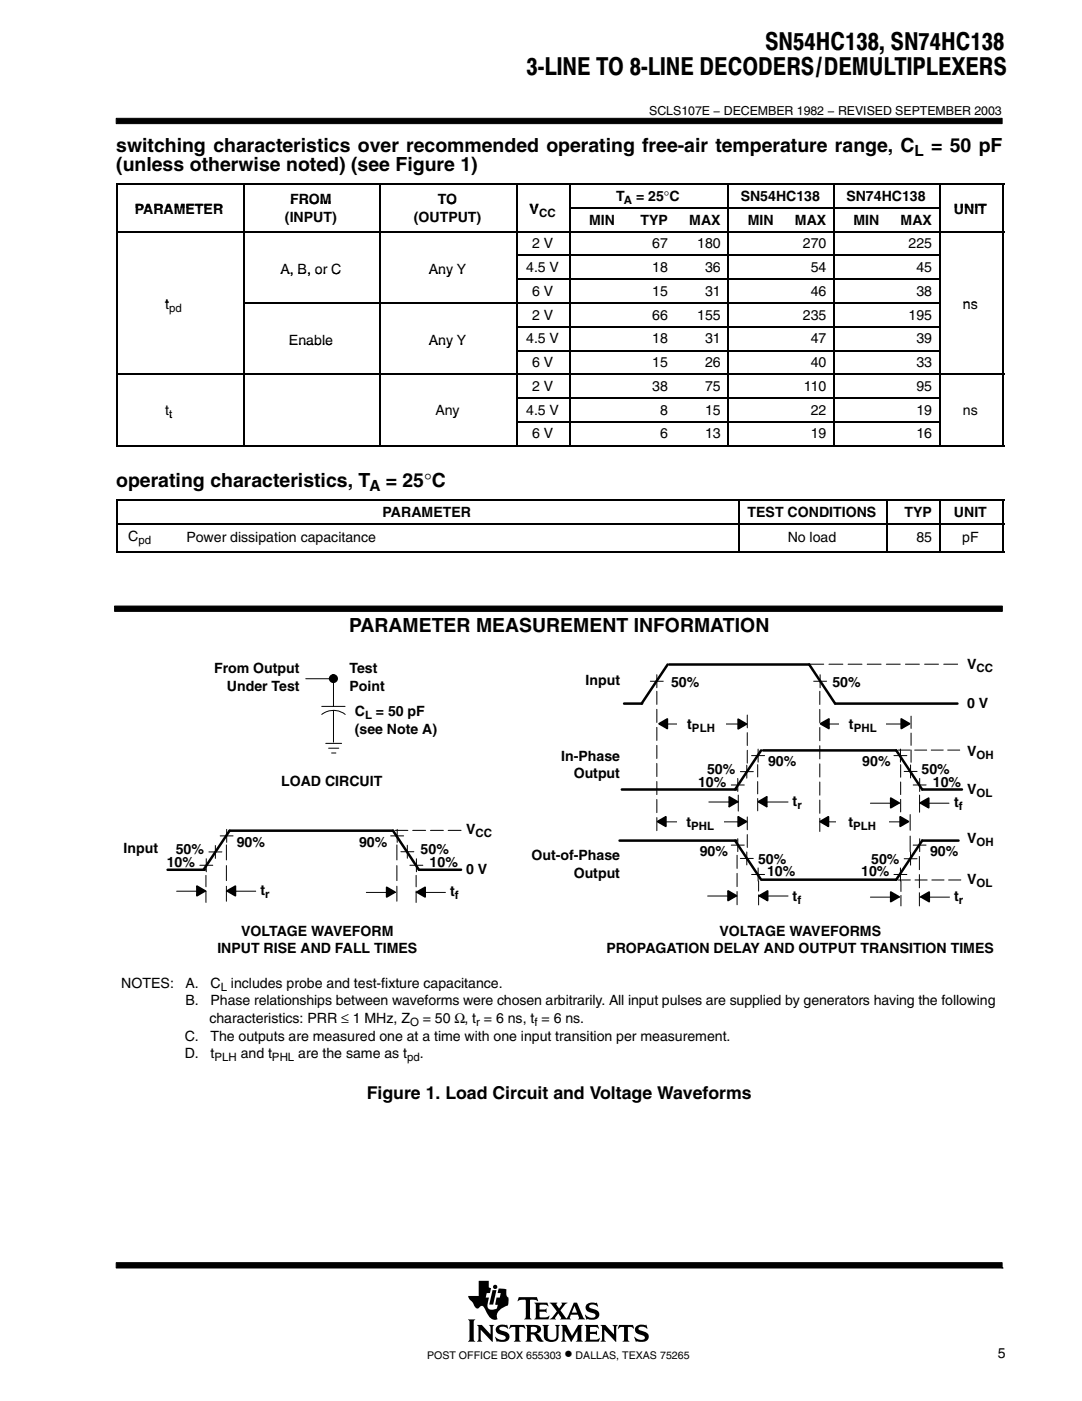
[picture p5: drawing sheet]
<svg xmlns="http://www.w3.org/2000/svg" width="216mm" height="280mm" viewBox="0 0 216 280" stroke-linecap="round" stroke-linejoin="round" font-family="sans-serif">
<g fill="#000" stroke="#000" stroke-width=".2">
<path d="M23.2 23.6h176.9v1.1h-176.9z" fill-rule="evenodd"/>
<path d="M23.2 252v1h176.9v-1z" fill-rule="evenodd"/>
</g>
<g fill="#000">
<path d="M98.3 257.4h.8l-.6 2.9h-.8z"/>
<path d="M93.4 263.3h1.5l-.3 .4v3.6l.3 .4h-1.5l.3-.4v-3.6z" fill-rule="evenodd"/>
<path d="M95.2 264.4h1l1.7 1.9v-1.5l-.3-.4h1.1l-.3 .3v3.1l-2.4-2.5v2l.3 .4h-1.1l.3-.5v-2.3z" fill-rule="evenodd"/>
<path d="M95.6 255.6h2v1.3l.4 .1-.2 1h-.6l-.2 .9h.6l-.2 1.1a.96 .96 0 0 0 .2 1.2 .96 .96 0 0 0 1.2 .1l.4-.2 .2-.7-.5-.1 .2-1.4h.7l.2-.9h-.7l.3-.9 1.5 .2v1.2l.4 .4-.1 1.6a2.71 2.71 0 0 0-2.2 2.1l.1 .6-.3 .1a1.58 1.58 0 0 1-1.7-1.1l-.7-1.4-.3-.2h-.3l-.4 .4a.87 .87 0 0 1-1.1-.8l-.8-1-.2-.6h2.1z" fill-rule="evenodd"/>
<path d="M99.1 264.9a1.6 1.6 0 0 1 1.6-.6l.4 .2 .1-.2 .3 .8-.8-.3h-.7l-.3 .2v.2l.6 .3a1.24 1.24 0 0 1 1.3 1.7 1.75 1.75 0 0 1-1.8 .5l-.5-.1-.1 .2-.4-1 .1-.1a1.43 1.43 0 0 0 2 .4l.1-.1a.72 .72 0 0 0-.9-.7 1.05 1.05 0 0 1-1-1.4z" fill-rule="evenodd"/>
<path d="M101.9 264.4h2.8l.2 .7-.7-.3h-.4l-.1 .1v2.4l.3 .4h-1.4l.3-.4v-2.4l-.1-.1h-.5l-.7 .3z" fill-rule="evenodd"/>
<path d="M103.6 258.8h3.6l.2 .9-.4-.3h-1.2v3.5l.3 .4h-1.4l.2-.3 .1-.3v-3.2l-.1-.1h-.8l-.7 .3z" fill-rule="evenodd"/>
<path d="M104.9 264.4h1.9a.91 .91 0 0 1 1 .3 .91 .91 0 0 1 0 1.1l-.7 .3 .5 .4 .9 1.2a1.2 1.2 0 0 1-1.6-1l-.3-.4h-.6v1l.3 .4h-1.4l.3-.5v-2.3z" fill-rule="evenodd"/>
<path d="M106.7 259.9h2.6l.1 .8-.5-.3h-1.2v.9h1.1l.3-.2v.9l-.4-.3h-1v1l.2 .2h1.2l.5-.4 .1 .1-.2 .7h-2.8l.3-.6v-2.2z" fill-rule="evenodd"/>
<path d="M108.3 264.4h1.3l-.3 .4v2a.65 .65 0 0 0 .7 .6l.6-.1 .4-.4 .1-2-.3-.5h1l-.3 .4v1.8a1.54 1.54 0 0 1-2.4 .9l-.3-.2-.2-.4v-2.2z" fill-rule="evenodd"/>
<path d="M112 264.4h1.1l1.1 2.2 1.2-2.2h1l-.3 .3v2.7l.3 .3h-1.4l.3-.4v-1.7l-1.3 2.2-1.3-2.3v1.8l.4 .4h-1.1l.3-.5v-2.3z" fill-rule="evenodd"/>
<path d="M109.7 259.9h1.6l-.2 .4 .5 .8 .6-.8-.1-.4h1.2l-.4 .3-1 1.3 1.2 1.6 1.5-3.2h.6l1.2 3 .4 .4-1.4-.1a.22 .22 0 0 0 .2-.2 .22 .22 0 0 0 0-.2l-.2-.5h-1.4l-.2 .7 .2 .3h-2.2l.2-.4-.5-.8-.7 .9 .2 .3h-1.3l.6-.4 .9-1.2z" fill-rule="evenodd"/>
<path d="M117.3 260.2a2.43 2.43 0 0 1 1.7-.2l.2-.1 .1 .8a1.22 1.22 0 0 0-1.7-.1l.1 .3a4 4 0 0 1 1.9 1.1 1.16 1.16 0 0 1-1.4 1.3l-.9-.1-.2 .1-.3-.9a1.9 1.9 0 0 0 2 .4 .53 .53 0 0 0 0-.7 .53 .53 0 0 0-.6-.1 1.2 1.2 0 0 1-1.2-1.5z" fill-rule="evenodd"/>
<path d="M116.7 264.4h2.6l.2 .7-.6-.3-1.1 .1v.9l1.1-.1 .3-.2v.9l-.4-.2h-1v1l1.3 .1 .7-.3-.3 .7h-2.8l.3-.4v-2.5z" fill-rule="evenodd"/>
<path d="M119.9 264.4h1l1.7 1.9v-1.5l-.3-.4h1l-.3 .3v3.1l-2.3-2.5v2.1l.3 .3h-1.1l.3-.4v-2.5z" fill-rule="evenodd"/>
<path d="M123.6 264.4h2.8l.2 .7-.6-.3h-.5l-.1 .1v2.4l.3 .4h-1.4l.3-.4v-2.4l-.1-.1h-.5l-.7 .3z" fill-rule="evenodd"/>
<path d="M127.1 264.6a2.08 2.08 0 0 1 1.8-.1l.1-.2 .3 .8-.8-.3h-.8a.32 .32 0 0 0-.2 .3 .32 .32 0 0 0 .2 .3l.7 .2a1.06 1.06 0 0 1 1.1 1.2 1.06 1.06 0 0 1-1.2 1l-1.1-.2-.2 .2-.4-1 .1-.1a1.51 1.51 0 0 0 2 .5 .59 .59 0 0 0-.7-.8 1.11 1.11 0 0 1-1.2-1.5z" fill-rule="evenodd"/>
<circle cx="98.9" cy="256.8" r=".43"/>
</g>
<g fill="#fff">
<path d="M114.7 260.6l.5 1.3h-1z"/>
<path d="M106 264.8h.6a.56 .56 0 0 1 .6 .5 .56 .56 0 0 1-.6 .6h-.6z" fill-rule="evenodd"/>
</g>
<g fill="none" stroke="#000" stroke-width=".32">
<path d="M23.2 36.8h177.3M23.4 36.6v52.5M48.7 36.6v52.5M76 36.6v52.5M103.2 36.6v52.5M113.8 36.6v52.5M145.4 36.6v52.5M166.5 36.6v52.5M187.6 36.6v52.5M200.3 36.6v52.5M23.2 46.2h177.3M103.1 51h84.4"/>
<path d="M103.1 55.7h84.4M113.6 41.5h73.9M23.2 74.7h177.3M48.5 60.5h139M103.1 65.2h84.4M103.1 70h84.4M103.1 79.4h84.4M23.2 88.9h177.3M23.2 99.8h177.3M23.4 99.6v10.7M103.1 84.2h84.4M147.5 99.6v10.7"/>
<path d="M177.1 99.6v10.7M187.6 99.6v10.7M200.3 99.6v10.7M23.2 104.6h177.3M23.2 110.1h177.3"/>
</g>
<path d="M22.9 120.9h177.2v1.1h-177.2z" fill-rule="evenodd" fill="#000" stroke="#000" stroke-width=".2"/>
<path d="M133.3 132.6l-5.2 7.8M133.6 132.6h28l5.1 7.8h24.5M124.1 157.5h22.9M124.6 140.4h3.6M152 149.7l-5.2 7.8M152.4 149.7h26.5l5.2 7.8h8M33.5 173.6h7.4M40.6 173.6l5.2-7.8h32.7l5.1 7.8h8.5" fill="none" stroke="#000" stroke-width=".5"/>
<g fill="none" stroke="#000" stroke-width=".2">
<path d="M129.8 135.9h2.6M131.1 134.6v2.6M162.5 135.9h2.5M163.7 134.6v2.6M133.2 144.5h15.6M146 156.6h2.6M147.3 155.3v2.6M147.8 154h2.6M149.1 152.7v2.6M150.1 150.8h2.6M151.4 149.5v2.6M165.5 144.5h15.6"/>
<path d="M178.5 150.8h2.6M179.8 149.5v2.6M180.5 153.9h2.6M181.8 152.6v2.6M182.3 156.6h2.6M183.6 155.3v2.6M35.3 177.8h5.8M39.9 172.7h2.6M41.2 171.4v2.6M41.7 170h2.6M43 168.7v2.6M44 166.8h2.5"/>
<path d="M45.2 177.8h5.9M45.3 165.5v2.6M73.1 178.1h5.9M78 166.8h2.6M79.3 165.5v2.6M80 170h2.6M81.3 168.7v2.6M81.8 172.7h2.6M83.1 178.1h5.8M83.1 171.4v2.6M141.5 160h5.9M151.5 160h5.8"/>
<path d="M173.8 160.3h5.8M183.6 160.3h5.9"/>
</g>
<path d="M131.1 137.9v28M163.7 137.9v28.2M149.2 142.7v9.6M92.1 165.7h-13.3" fill="none" stroke="#000" stroke-width=".2" stroke-dasharray="2.6 1"/>
<path d="M45.2 168.6v11.3M79.2 168.6v11.3" fill="none" stroke="#000" stroke-width=".2" stroke-dasharray="3 1.1"/>
<path d="M41.1 174.7v5.4M83.1 174.7v5.4" fill="none" stroke="#000" stroke-width=".2" stroke-dasharray="2.3 .8"/>
<g fill="#000" stroke="#000" stroke-width=".34">
<path d="M39.3 176.8l1.7 1-1.7 .9zM45.3 177.8l1.7-1v1.9zM77.2 177.1l1.7 .9-1.7 1zM83.2 178l1.7-.9v1.9z"/>
<path d="M131.6 144.4l1.6 1v-1.9zM163.8 144.4l1.7-.9v1.9zM179.9 143.5v1.9l1.7-1zM147.4 143.5v1.9l1.6-.9zM145.6 159v1.9l1.7-.9zM151.4 160l1.7-1v1.9z" fill-rule="evenodd"/>
<path d="M177.8 159.3l1.7 .9-1.7 1zM183.7 160.2l1.7 1v-1.9zM131.3 163.9l1.6 1v-1.9zM147.4 163v1.9l1.6-1zM163.7 163.9l1.7-.9v1.9zM179.7 163l1.7 .9-1.7 1zM145.4 177.8v1.9l1.6-1zM151.6 178.7l1.7 1v-1.9zM177.8 178v1.9l1.7-.9zM183.9 179l1.6 .9v-1.9z" fill-rule="evenodd"/>
</g>
<path d="M191.2 132.5h-29.7" fill="none" stroke="#000" stroke-width=".2" stroke-dasharray="2.8 1"/>
<path d="M151.3 152.6v9.3M179.8 152.6v9.5M181.9 142.9v9.2" fill="none" stroke="#000" stroke-width=".2" stroke-dasharray="2.5 .9"/>
<path d="M191.6 149.7h-12.3" fill="none" stroke="#000" stroke-width=".2" stroke-dasharray="2.4 .9"/>
<path d="M183.6 158.7v3.4" fill="none" stroke="#000" stroke-width=".2" stroke-dasharray="3.4 1.3"/>
<path d="M147.4 158.7v3.2" fill="none" stroke="#000" stroke-width=".2" stroke-dasharray="3.2 1.2"/>
<path d="M147.3 160l-1.7 .9M153.1 159v1.9" fill="none" stroke="#000" stroke-width=".34"/>
<g fill="#fff">
<path d="M135.2 143.3h9.6v2.8h-9.6z"/>
<path d="M167.7 143.3h9.2v2.8h-9.2z"/>
</g>
<path d="M123.7 167.7h23.3M146.8 167.7l5.2 7.8M191.4 167.7h-7.3l-5.2 7.8h-26.8" fill="none" stroke="#000" stroke-width=".5"/>
<g fill="none" stroke="#000" stroke-width=".2">
<path d="M132.9 164h15.6M141.3 178.8h5.9M146 168.6h2.6M147.3 167.4v2.5M147.8 171.3h2.6M149.1 170v2.6M150.1 174.5h2.6M151.4 173.2v2.6M151.5 178.8h5.8M173.8 179h5.8M178.5 174.5h2.6M179.8 173.2v2.6"/>
<path d="M180.5 171.4h2.6M181.8 170.1v2.5M182.3 168.6h2.6M183.6 167.4v2.5M183.7 179h5.9"/>
</g>
<path d="M191.8 175.6h-12.5" fill="none" stroke="#000" stroke-width=".2" stroke-dasharray="2.4 .9"/>
<path d="M151.5 175.8v4.8" fill="none" stroke="#000" stroke-width=".2" stroke-dasharray="2 .7"/>
<path d="M179.9 175.8v5" fill="none" stroke="#000" stroke-width=".2" stroke-dasharray="2.1 .8"/>
<path d="M147.2 170.7v9.9M149.2 163v6.1M183.6 170.9v9.9" fill="none" stroke="#000" stroke-width=".2" stroke-dasharray="2.6 1"/>
<path d="M181.7 162.5v7.5" fill="none" stroke="#000" stroke-width=".2" stroke-dasharray="3.1 1.2"/>
<path d="M135.2 162.9h9.2v2.8h-9.2z" fill="#fff"/>
<path d="M165.3 164h15.5" fill="none" stroke="#000" stroke-width=".2"/>
<path d="M167 162.9h10.4v2.8h-10.4z" fill="#fff"/>
<circle cx="66.6" cy="135.4" r=".73" fill="#000" stroke="#000" stroke-width=".34"/>
<circle cx="66.6" cy="135.4" r=".17" fill="#000"/>
<path d="M64.3 138.5h4.6v5h-4.6z" fill="#fff"/>
<path d="M61 135.4h5.7M66.6 135.4v5.6M64.2 142.6a3.8 3.8 0 0 1 4.7 0M64.2 141h4.7M65 148.3h3.2M65.6 149.3h2M66.2 150.3h.9M66.6 141.8v6.3" fill="none" stroke="#000" stroke-width=".2"/>
<g font-size="4.9">
<text x="152.8" y="10.1">SN54HC138, SN74HC138</text>
<text x="105.1" y="15">3-LINE TO 8-LINE DECODERS/DEMULTIPLEXERS</text>
</g>
<g font-size="3.9">
<text x="23.2" y="30.4">switching characteristics over recommended operating free-air temperature range, C</text>
<text x="23.2" y="34.2">(unless otherwise noted) (see Figure 1)</text>
<text x="185.9" y="30.4">= 50 pF</text>
<text x="23.2" y="97.2">operating characteristics, T</text>
<text x="77" y="97.2">= 25°C</text>
<text x="69.7" y="126.2">PARAMETER MEASUREMENT INFORMATION</text>
</g>
<g font-size="3.5">
<text x="73.2" y="219.4">Figure 1. Load Circuit and Voltage Waveforms</text>
<text x="112.7" y="271.2">•</text>
</g>
<g font-size="3.1">
<text x="182.6" y="31.2">L</text>
<text x="73.7" y="98.1">A</text>
</g>
<g font-size="2.8">
<text x="57.9" y="40.7">FROM</text>
<text x="87.4" y="40.7">TO</text>
<text x="123" y="40.1">T</text>
<text x="127" y="40.1">= 25°C</text>
<text x="147.9" y="40.1">SN54HC138</text>
<text x="169" y="40.1">SN74HC138</text>
<text x="26.9" y="42.8">PARAMETER</text>
<text x="56.9" y="44.3">(INPUT)</text>
<text x="82.6" y="44.3">(OUTPUT)</text>
<text x="105.7" y="42.8">V</text>
<text x="117.6" y="44.8">MIN</text>
<text x="127.9" y="44.8">TYP</text>
<text x="137.6" y="44.8">MAX</text>
<text x="149.3" y="44.8">MIN</text>
<text x="158.7" y="44.8">MAX</text>
<text x="170.4" y="44.8">MIN</text>
<text x="179.8" y="44.8">MAX</text>
<text x="190.5" y="42.8">UNIT</text>
<text x="106.2" y="49.6">2 V</text>
<text x="130.2" y="49.6">67</text>
<text x="139.2" y="49.6">180</text>
<text x="160.3" y="49.6">270</text>
<text x="181.4" y="49.6">225</text>
<text x="56" y="54.6">A, B, or C</text>
<text x="85.6" y="54.6">Any Y</text>
<text x="105.1" y="54.3">4.5 V</text>
<text x="106.2" y="59">6 V</text>
<text x="130.2" y="54.3">18</text>
<text x="130.2" y="59">15</text>
<text x="140.8" y="54.3">36</text>
<text x="140.8" y="59">31</text>
<text x="161.9" y="54.3">54</text>
<text x="161.9" y="59">46</text>
<text x="183" y="54.3">45</text>
<text x="183" y="59">38</text>
<text x="33" y="61.7">t</text>
<text x="106.2" y="63.8">2 V</text>
<text x="130.2" y="63.8">66</text>
<text x="139.2" y="63.8">155</text>
<text x="160.3" y="63.8">235</text>
<text x="181.4" y="63.8">195</text>
<text x="192.3" y="61.7">ns</text>
<text x="57.7" y="68.9">Enable</text>
<text x="85.6" y="68.9">Any Y</text>
<text x="105.1" y="68.5">4.5 V</text>
<text x="130.2" y="68.5">18</text>
<text x="140.8" y="68.5">31</text>
<text x="161.9" y="68.5">47</text>
<text x="183" y="68.5">39</text>
<text x="106.2" y="73.3">6 V</text>
<text x="130.2" y="73.3">15</text>
<text x="140.8" y="73.3">26</text>
<text x="161.9" y="73.3">40</text>
<text x="183" y="73.3">33</text>
<text x="33" y="82.7">t</text>
<text x="86.9" y="82.7">Any</text>
<text x="105.1" y="82.8">4.5 V</text>
<text x="106.2" y="78">2 V</text>
<text x="130.2" y="78">38</text>
<text x="131.8" y="82.8">8</text>
<text x="140.8" y="78">75</text>
<text x="140.8" y="82.8">15</text>
<text x="160.5" y="78">110</text>
<text x="161.9" y="82.8">22</text>
<text x="183" y="78">95</text>
<text x="183" y="82.8">19</text>
<text x="192.3" y="82.7">ns</text>
<text x="106.2" y="87.5">6 V</text>
<text x="131.8" y="87.5">6</text>
<text x="140.8" y="87.5">13</text>
<text x="161.9" y="87.5">19</text>
<text x="183" y="87.5">16</text>
<text x="25.6" y="107.9">C</text>
<text x="76.4" y="103.1">PARAMETER</text>
<text x="149.3" y="103.1">TEST CONDITIONS</text>
<text x="180.6" y="103.1">TYP</text>
<text x="190.5" y="103.1">UNIT</text>
<text x="37.2" y="108.2">Power dissipation capacitance</text>
<text x="157.3" y="108.2">No load</text>
<text x="183" y="108.2">85</text>
<text x="192.1" y="108.2">pF</text>
<text x="42.7" y="134.4">From Output</text>
<text x="45.3" y="137.9">Under Test</text>
<text x="69.8" y="134.4">Test</text>
<text x="69.8" y="137.9">Point</text>
<text x="116.9" y="136.7">Input</text>
<text x="134" y="137.1">50%</text>
<text x="166.2" y="137.1">50%</text>
<text x="193.1" y="133.4">V</text>
<text x="70.8" y="142.9">C</text>
<text x="75.1" y="142.9">= 50 pF</text>
<text x="193.1" y="141.3">0 V</text>
<text x="70.8" y="146.4">(see Note A)</text>
<text x="137.2" y="145.4">t</text>
<text x="169.5" y="145.4">t</text>
<text x="112.1" y="151.8">In-Phase</text>
<text x="114.5" y="155.3">Output</text>
<text x="141.2" y="154.5">50%</text>
<text x="153.4" y="152.9">90%</text>
<text x="172.2" y="152.9">90%</text>
<text x="184" y="154.5">50%</text>
<text x="193.1" y="150.8">V</text>
<text x="56.1" y="156.9">LOAD CIRCUIT</text>
<text x="139.4" y="157">10%</text>
<text x="158.3" y="160.8">t</text>
<text x="186.3" y="157">10%</text>
<text x="190.5" y="161">t</text>
<text x="193.1" y="158.4">V</text>
<text x="93.1" y="166.4">V</text>
<text x="137.1" y="165">t</text>
<text x="169.4" y="165">t</text>
<text x="24.7" y="170.3">Input</text>
<text x="33.3" y="173">10%</text>
<text x="35.1" y="170.5">50%</text>
<text x="47.3" y="168.9">90%</text>
<text x="71.7" y="168.9">90%</text>
<text x="84" y="170.5">50%</text>
<text x="85.8" y="173">10%</text>
<text x="106.1" y="171.7">Out-of-Phase</text>
<text x="139.7" y="170.8">90%</text>
<text x="151.3" y="172.3">50%</text>
<text x="173.9" y="172.3">50%</text>
<text x="185.7" y="170.8">90%</text>
<text x="193.1" y="168.2">V</text>
<text x="52" y="178.6">t</text>
<text x="89.9" y="178.8">t</text>
<text x="93.1" y="174.3">0 V</text>
<text x="114.5" y="175.2">Output</text>
<text x="153.1" y="174.8">10%</text>
<text x="158.3" y="179.8">t</text>
<text x="171.9" y="174.8">10%</text>
<text x="190.5" y="179.8">t</text>
<text x="193.1" y="176.3">V</text>
<text x="43.4" y="190.3">INPUT RISE AND FALL TIMES</text>
<text x="48.1" y="186.7">VOLTAGE WAVEFORM</text>
<text x="121.1" y="190.3">PROPAGATION DELAY AND OUTPUT TRANSITION TIMES</text>
<text x="143.6" y="186.7">VOLTAGE WAVEFORMS</text>
<text x="24.2" y="197.1">NOTES:</text>
<text x="37" y="197.1">A.</text>
<text x="42" y="197.1">C</text>
<text x="46.1" y="197.1">includes probe and test-fixture capacitance.</text>
<text x="37" y="200.6">B.</text>
<text x="42" y="200.6">Phase relationships between waveforms were chosen arbitrarily. All input pulses are supplied by generators having the following</text>
<text x="36.9" y="207.7">C.</text>
<text x="41.8" y="204.1">characteristics: PRR ≤ 1 MHz, Z</text>
<text x="42" y="207.7">The outputs are measured one at a time with one input transition per measurement.</text>
<text x="84.4" y="204.1">= 50 Ω, t = 6 ns, t = 6 ns.</text>
<text x="36.9" y="211.2">D.</text>
<text x="42" y="211.2">t</text>
<text x="48.1" y="211.2">and t</text>
<text x="59.6" y="211.2">are the same as t</text>
<text x="83.8" y="211.2">.</text>
<text x="199.2" y="270.9">5</text>
</g>
<text font-size="2.5" x="129.6" y="22.9">SCLS107E − DECEMBER 1982 − REVISED SEPTEMBER 2003</text>
<g font-size="2.3">
<text x="124.6" y="40.7">A</text>
<text x="107.6" y="43.4">CC</text>
<text x="33.8" y="62.4">pd</text>
<text x="33.8" y="83.3">t</text>
<text x="27.6" y="108.5">pd</text>
<text x="195" y="134.1">CC</text>
<text x="72.9" y="143.5">L</text>
<text x="138.2" y="146.1">PLH</text>
<text x="170.4" y="146.1">PHL</text>
<text x="195" y="151.4">OH</text>
<text x="159.2" y="161.4">r</text>
<text x="191.5" y="161.7">f</text>
<text x="195" y="159.1">OL</text>
<text x="95" y="167.1">CC</text>
<text x="138" y="165.6">PHL</text>
<text x="170.4" y="165.6">PLH</text>
<text x="195" y="168.8">OH</text>
<text x="52.9" y="179.2">r</text>
<text x="90.8" y="179.5">f</text>
<text x="195" y="176.9">OL</text>
<text x="159.2" y="180.4">f</text>
<text x="191.5" y="180.4">r</text>
<text x="44.1" y="197.7">L</text>
<text x="81.9" y="204.7">O</text>
<text x="95.1" y="204.7">r</text>
<text x="106.7" y="204.7">f</text>
<text x="42.8" y="211.8">PLH</text>
<text x="54.3" y="211.8">PHL</text>
<text x="81.3" y="211.8">pd</text>
</g>
<g font-size="2.1">
<text x="85.3" y="271.2">POST OFFICE BOX 655303</text>
<text x="114.9" y="271.2">DALLAS, TEXAS 75265</text>
</g>
</svg>
